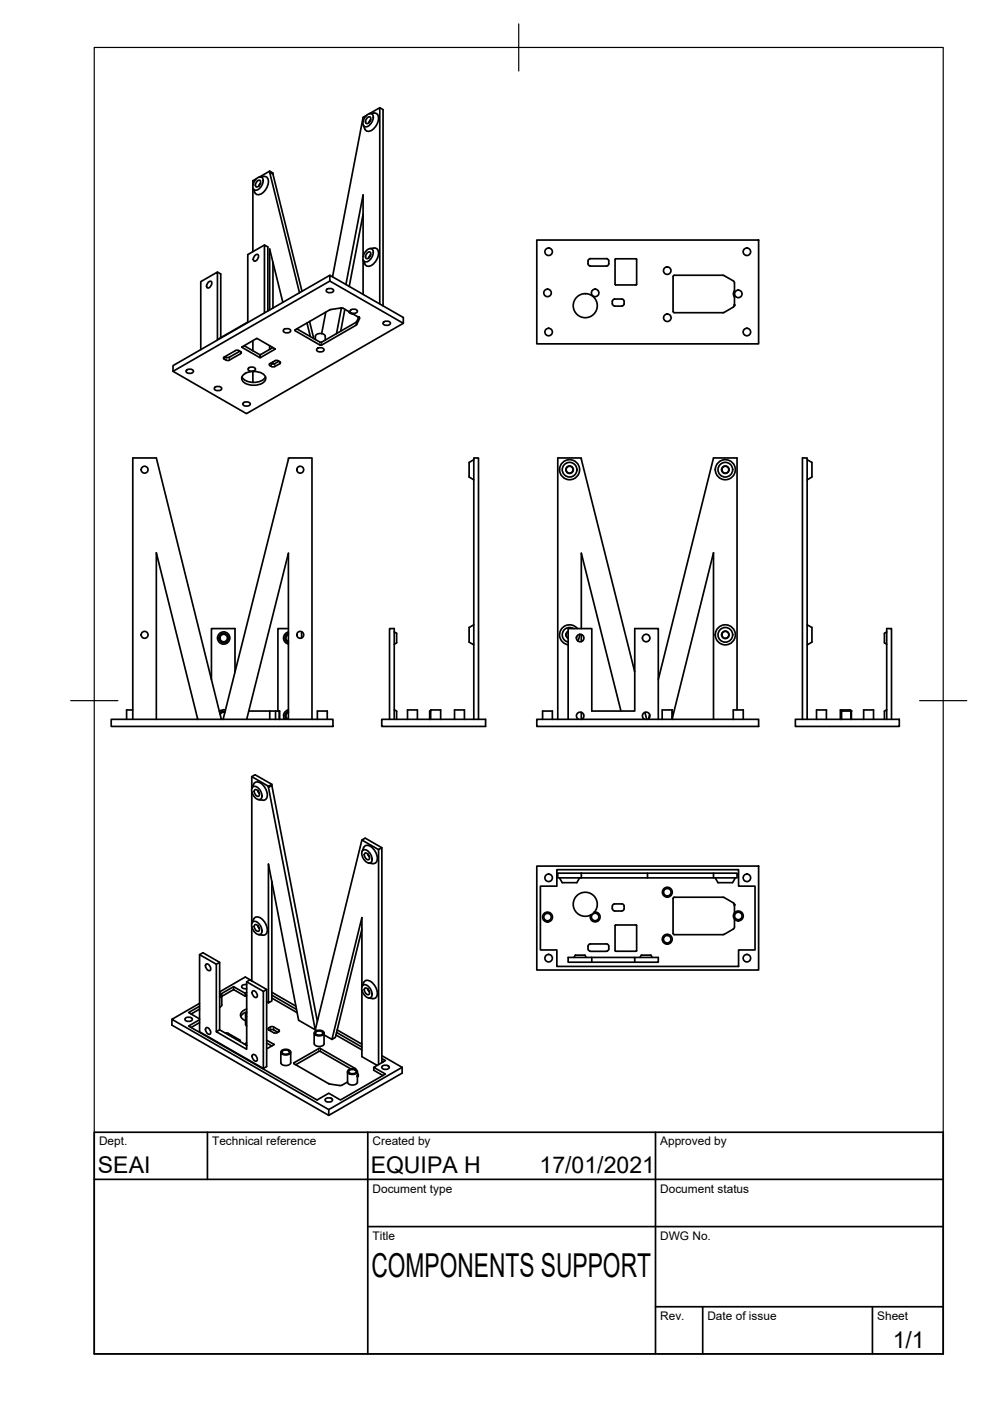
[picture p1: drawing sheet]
<svg xmlns="http://www.w3.org/2000/svg" width="210mm" height="297mm" viewBox="0 0 210 297" stroke-linecap="round" stroke-linejoin="round" font-family="sans-serif">
<!-- layer: Visible -->
<g fill="none" stroke="#000" stroke-width=".36">
<path d="M53.6 39.9v13.4M54.4 37.9a.8 .8 0 0 1 1.3 0 2.02 2.02 0 0 1-1.6 2.4 1.35 1.35 0 0 1 0-2zM54.4 37.9l-.8 .4v.9M54.5 38.5l.6-.3a.92 .92 0 0 1-.8 1.4 .8 .8 0 0 1 .2-1.1zM55.1 37.5l.8-.1a1.13 1.13 0 0 1 .9 1.8 2.53 2.53 0 0 1-2.3 2l-.5-.4-.3-.8M55.2 38.9l-.3 .5M55.2 38.8l-.3 .7M57.2 36.5l.7 .4M57.2 36.5l6.3 25.6M57.2 36.3v.2M57.2 36.3l.7 .4v.2M57.2 36.3l-2.2 1.3"/>
<path d="M57.9 36.9l6.1 24.9M77.7 24.5a.8 .8 0 0 1 1.4 0 2.02 2.02 0 0 1-1.7 2.4 1.35 1.35 0 0 1 0-2.1zM77.7 24.4l-.7 .5-6.5 33.8M77.8 25l.6-.2a.92 .92 0 0 1-.7 1.4 .8 .8 0 0 1 .1-1.2zM78.3 24.1l2.2-1.3 .7 .4v41.7M78.4 24.1l.9-.1a1.13 1.13 0 0 1 .8 1.8 2.53 2.53 0 0 1-2.3 2l-.5-.5-.3-.7M78.6 25.5l-.3 .5M78.6 25.4l-.4 .6M80.5 22.8v41.6M44.1 59.9l.7-.2a.92 .92 0 0 1-.8 1.3 .8 .8 0 0 1 .1-1.1zM46.1 57.7l.7 .4v13.5M54 54.2l.7-.2a.92 .92 0 0 1-.8 1.3 .8 .8 0 0 1 .1-1.1z"/>
<path d="M56.1 52l-3.6 2v14.3l-6.4 3.7v-14.3l-3.5 2v14.4M57.9 55.7v9.6M69.9 58.4l-33.2 19.1v1.2l15.6 9 33.2-19.2v-1.2l-15.6-8.9v1.2l-33.2 19.1M69.9 59.6l15.6 8.9M77 54.4v-13.1l-3.7 19M77 45.4l-3 15.3M77 55.1v7.3M77.7 53.1a.8 .8 0 0 1 1.4 0 2.02 2.02 0 0 1-1.7 2.4 1.35 1.35 0 0 1 0-2zM77.8 53.6l.6-.2a.92 .92 0 0 1-.7 1.4 .8 .8 0 0 1 .1-1.2zM78.4 52.7l.9-.1a1.13 1.13 0 0 1 .8 1.8 2.53 2.53 0 0 1-2.3 2l-.5-.4-.3-.8M78.6 54.1l-.3 .5M78.6 54l-.4 .6"/>
<path d="M113.8 50.9h47v22h-47zM125.2 54.8h3.4M125.2 54.8l-.3 .1a1.01 1.01 0 0 0 0 1.4h3.9a1.06 1.06 0 0 0 0-1.4l-.2-.1M130.4 55v5.3M130.4 55l.1-.1h4.4l.1 .1M135 55v5.3l-.1 .1M142.7 58.6v7.4M153.5 58.4l2 1.1M153.5 58.4h-10.5l-.3 .2M155.5 59.6l.2 .4v1.6a1.05 1.05 0 0 0 0 1.4M39.5 78.5l.7-.2a.57 .57 0 0 1 .8 .6l-.8 .3a.57 .57 0 0 1-.7-.7zM47.7 75.6l.5 .2 .4-.1"/>
<path d="M49.9 74.3l-2.4 1.4-.1 .3 .1 .1a1.02 1.02 0 0 0 1.1 .3M49.9 74.3h.7M50.6 74.3l.6 .4-.2 .3M50.8 74.5l-2.2 1.2M51 75l-2.4 1.4M51.3 79.9a3.3 3.3 0 0 0 5 0M51.3 73.5l3.9 2.3 3.1-1.8-3.8-2.2-3.2 1.8M51.6 79.5a3.5 3.5 0 0 1 4.7 .3 1.28 1.28 0 0 1-1.2 1.7 3.4 3.4 0 0 1-3.8-.9v-.8zM51.8 73.3l3.4 1.9 2.6-1.5M52.6 78.1l.8-.3a.57 .57 0 0 1 .7 .6l-.7 .3a.57 .57 0 0 1-.8-.6zM53.6 72.2v2.2M53.6 78.8v2.3"/>
<path d="M56.8 65.9v-13.5l-.7-.4v14.3M57.2 73.3v.8M57.2 77.1l-.1 .3 .1 .1a.97 .97 0 0 0 1.1 .2l1.2-.7a.97 .97 0 0 0-1.2-.5l-1.1 .6M57.4 77l.2 .1M57.6 77.1h.7M57.9 76.7v.5M59.1 76.6l-.8 .5M60 64.1l-2.8-11.3v12.9M60.1 70l.7-.3a.57 .57 0 0 1 .8 .6l-.8 .3a.57 .57 0 0 1-.7-.6zM62.9 69.7l4.9 2.8M65.1 68.5l.7 2.9M65.6 68.2l.9 3.6"/>
<path d="M66.9 72v-.7a1.21 1.21 0 0 1 2.1 0v.8M67.2 74l.7-.3a.57 .57 0 0 1 .7 .6l-.7 .3a.57 .57 0 0 1-.7-.6zM67.8 72.5h.4M69.1 66.2l-.9 4.5M69.2 61.4l.7-.2a.57 .57 0 0 1 .8 .6l-.8 .3a.57 .57 0 0 1-.7-.7zM72.4 65.3l-1 5.4M72.7 65.4l1.2 .6a.94 .94 0 0 0 1 .6l1.2 .7M72.8 65.4l-.5-.1-2.4 .4-7.4 4.3 5.3 3.1h.4M73.1 65.6l-.9 4.6M74.2 65.8l.8-.3a.57 .57 0 0 1 .7 .7l-.7 .2a.57 .57 0 0 1-.8-.6zM75.5 68.9l-7.3 4.3M76.1 67.3l-.6 1-7.3 4.2"/>
<path d="M76.1 67.3l.1 .2M76.2 67.6l-.7 1.3M81.3 68.4l.7-.3a.57 .57 0 0 1 .7 .6l-.7 .3a.57 .57 0 0 1-.7-.6zM129.9 63.6l.4-.2 1.8 .1a.83 .83 0 0 1-.3 1.4l-1.7-.1a.93 .93 0 0 1-.2-1.2zM130.4 60.3l.1 .1M130.5 60.4h4.4M142.7 66l.3 .3M155.7 63l-.1 2-2.2 1.3h-10.4M45.5 82.2l.7-.3a.57 .57 0 0 1 .8 .6l-.8 .3a.57 .57 0 0 1-.7-.6zM51.5 85.5l.8-.3a.57 .57 0 0 1 .7 .6l-.7 .3a.57 .57 0 0 1-.8-.6zM100.5 97.5l-1 .6v3l1 .6M171.1 97.5l1 .6v3l-1 .6"/>
<path d="M61.2 133.3h-2.3v17.5M61.2 134a1.3 1.3 0 0 0-1.1 1.3 1.3 1.3 0 0 0 1.1 1.2M61.2 134.3a1.01 1.01 0 0 0-.8 1 1.01 1.01 0 0 0 .8 .9M61.2 134.5a.79 .79 0 0 0-.6 .8 .79 .79 0 0 0 .6 .7M63.9 133.9v1.4M83.6 134l.5 .3v2l-.5 .3M100.5 132.5l-1 .5v3.2l1 .5M120.5 133.9a.73 .73 0 0 0-.5 .7 .73 .73 0 0 0 .5 .7M120.5 133.9a.79 .79 0 0 0-.5 .7 .79 .79 0 0 0 .5 .7M121.6 133.3a1.56 1.56 0 0 0-2.3 .7 1.56 1.56 0 0 0 1.2 2.1M122.3 135l-.1 .1M122.4 133.3a2.13 2.13 0 0 0-3.5 .2 2.13 2.13 0 0 0 1.6 3.2"/>
<path d="M122.9 134.5l-.1 .7-.3 .7M123.3 133.3v-16l8.4 33.5M123.3 134.5v1.5M171.1 132.5l1 .5v3.2l-1 .5M188 134l-.5 .3v2l.5 .3M23.6 152.5h47v1.5h-47zM28.2 150.5h-1.4v2M28.2 152.5v-55.4h4.9l13.8 55.4M33.1 152.5v-35.3l8.8 35.3M41.9 152.3v.2M46.9 152.4l.2 .1M47.3 152.5l13.9-55.4h4.9v55.4"/>
<path d="M47.7 151a.79 .79 0 0 0-1 .5M47.7 150.8a1.01 1.01 0 0 0-1.1 .4M47.8 150.5a1.3 1.3 0 0 0-1.3 .3M49.8 142.4v-9.1h-5v10.8M52.3 152.5l8.9-35.2v35.2M52.7 150.8h4.5M57.2 150.8h2.1v1.7M57.2 150.8v1.7M58.4 150.8v1.7M59.2 150.8v1.7M61.2 150.5a1.3 1.3 0 0 0-.9 2M61.2 150.8a1.01 1.01 0 0 0-.5 1.7"/>
<path d="M61.2 151a.79 .79 0 0 0-.6 .7 .79 .79 0 0 0 .5 .8M67.3 152.5v-1.7h2.1v1.7M80.9 152.5h22.1v1.5h-22.1zM82.6 152.5v-19.2h1v19.2M83.6 150.5l.5 .3v1.7M86.4 152.5v-2h2.1v2M91.3 150.8h-.2v1.7M91.3 152.5v-2h2.1v2M96.4 152.5v-2h2.1v2M100.5 152.5v-55.4h1v55.4M113.8 152.5h47v1.5h-47zM115 152.5v-1.7h2.1v1.7"/>
<path d="M120.5 152.5v-19.2h5v17.5h9.1v-17.5h5v19.2M123.3 151v1.5M123.3 152.5a.79 .79 0 0 0 .3-1.2 .79 .79 0 0 0-1.2 0 .79 .79 0 0 0 .3 1.2M134.6 142.4l-11.3-45.3h-5v55.4M136.7 151l.4 1.5M137.3 152.5a.79 .79 0 0 0 .3-1.2 .79 .79 0 0 0-1.2 0 .79 .79 0 0 0 .3 1.2M137.7 151.5l-.2 .9M139.6 144.1l11.7-47h5v53.4M140.4 152.5v-2h2.1v2M142.5 152.3l8.8-35.1v35.3M155.5 152.5v-2h2.1v2M168.6 152.5h22.1v1.5h-22.1z"/>
<path d="M170.1 152.5v-55.4h1v55.4M173.1 152.5v-2h2.1v2M180.3 150.8v-.3h-2.1v2M180.5 150.8h-2.1v1.7M180.5 152.5v-1.7v1.7M183.1 152.5v-2h2.1v2M188 150.5l-.5 .3v1.7M188 152.5v-19.2h1v19.2M53.4 164.7l3.5 2v.2M53.4 167.8v28M53.4 167.1l.4-.8a1.13 1.13 0 0 1 2 .1 2.53 2.53 0 0 1 .5 3.1l-.6 .2-.9-.1M53.6 166.9a1.34 1.34 0 0 1 1.7 1 1.19 1.19 0 0 1-.2 1.6 1.93 1.93 0 0 1-1.5-2.6z"/>
<path d="M54.1 167.4a.92 .92 0 0 1 .7 1.4 .92 .92 0 0 1-.7-1.4zM54.6 167.6l.4 .6M54.7 167.7l.3 .5M57.6 166.5v-.2l-3.5-2-.7 .4v2.5M57.6 166.3l-.7 .4M76.7 178.1l3.6 2 .7-.4-3.6-2-.7 .4-9.9 40.2-9.9-51.4 .7-.4 9.7 50M81 179.7v45.6M53.4 196.5v11.5M53.4 195.7l.4-.8a1.13 1.13 0 0 1 2 .2 2.53 2.53 0 0 1 .5 3l-.6 .2-.9-.1M53.6 195.5a1.34 1.34 0 0 1 1.7 1 1.19 1.19 0 0 1-.2 1.6 1.93 1.93 0 0 1-1.5-2.6zM54.1 196.1a.92 .92 0 0 1 .7 1.3 .92 .92 0 0 1-.7-1.3zM54.6 196.2l.4 .7"/>
<path d="M54.7 196.3l.3 .5M57.6 186.9v25.3l-.7 .4v-29.4l6.4 33.1 3.8 2.2M76.7 197l-5.6 23-.7 .4 6.3-25.9v14.8M76.8 180.5l.3-.8a1.13 1.13 0 0 1 2 .2 2.53 2.53 0 0 1 .6 3l-.7 .2-.8-.1M76.9 180.3a1.34 1.34 0 0 1 1.8 1 1.19 1.19 0 0 1-.3 1.7 1.93 1.93 0 0 1-1.5-2.7zM77.4 180.9a.92 .92 0 0 1 .8 1.4 .92 .92 0 0 1-.8-1.4zM78 181l.3 .7M78 181.1l.3 .5M80.3 180.1v45.6M113.8 183.6h47v22.1h-47zM114.6 187.9h3.5v-3.5h38.5v3.5h3.5v13.5h-3.5v3.5h-38.5v-3.5h-3.5zM118.6 186.1l.6 1h3.1l.6-1"/>
<path d="M123.3 185.1h14v1h-14M123.3 185.1h-5v1h5M123.3 185.1v1M126 193.4a1.05 1.05 0 0 1 1.2 1 1.05 1.05 0 0 1-1.2 1 1.05 1.05 0 0 1-.8-1.4M130.3 191.7h1.5M130.3 191.6l-.2 .1a.87 .87 0 0 0 .2 1.5l1.8-.1a.97 .97 0 0 0 0-1.4l-.3-.1M130.4 196.2v5.4M130.4 196.2l.1-.1 4.4 .1 .1 5.4M137.3 185.1h14v1h-14M142.7 190.5v7.4M142.7 197.9l.3 .2M142.7 190.5l.3-.3h10.4l2.2 1.3 .1 2"/>
<path d="M143 198.2h10.3M151.3 185.1h5v1h-5M151.6 186.1l.6 1h3.1l.6-1M155.7 194.9l-.1 2-2.3 1.2M36.4 216.1v1.2l33.3 19.2v-1.2l15.6-9M39.3 215.9l.7-.2a.57 .57 0 0 1 .7 .6l-.7 .3a.57 .57 0 0 1-.7-.7zM42.3 202.4l.7-.4 3.6 2v14.3M42.3 212.7l-5.9 3.4 33.3 19.2M42.3 216.2l-2.3 1.3 27.2 15.7 2.5-1.4 2.5 1.4 9.5-5.5-2.5-1.4 2.5-1.4-.7-.5M42.3 213.3l-2.3 1.4 2.3 1.3M42.3 214l-1.8 1M42.3 216.8l-1.8 1.1"/>
<path d="M43.7 217.9a.92 .92 0 0 1 .8 1.4 .92 .92 0 0 1-.8-1.4zM43.7 204.4a.92 .92 0 0 1 .8 1.4 .92 .92 0 0 1-.8-1.4zM46.6 204l-.7 .4M46.6 210.7l.2 .4-.2 .2M46.6 210.5a.5 .5 0 0 1 .4 .5 .5 .5 0 0 1-.4 .5M47 211v2.1l-.4 .5M47.8 219l.6 .1M48.4 219.1l2.4 1.4 .1 .3M49.5 209.2v.6M52 210.6v.6M52.1 215.1v2.1l.2 .3M52.3 213.9l-.4 .2a1.18 1.18 0 0 0-.9 1.2 1.18 1.18 0 0 0 1.1 1.1"/>
<path d="M52.3 214.6a1.87 1.87 0 0 0-1.3 .9M52.3 208.8a.78 .78 0 0 0-1.1 .5 .96 .96 0 0 0 1.1 .3M52.3 214.8l-.2 .3 .2 .4M52.3 211.1l-.3 .1-2.5-1.4-2.5 1.5M52.3 210.4l-.3 .2-2.5-1.4-2.6 1.5M52.3 208.2l3.5 2M53.4 207.9l-1.4-.8-5.4 3.2M53.6 210.1a.92 .92 0 0 1 .8 1.4 .92 .92 0 0 1-.8-1.4zM56.5 209.8l-.7 .4v16.3l-13.5-7.7v-16.4l3.6 2v14.3M56.5 212.4l.4 .2M57.3 217.7l-.5 .4 .2 .2M57.3 218.4h-.2"/>
<path d="M57.3 217.7h.7l1.1 .7M57.3 218.3h.7M57.6 211.6l5.4 3.1M57.6 210.4l5.1 2.9M57.6 211l5.3 3M58 218.4l.9 .5M59.1 218.3l.1 .2a.92 .92 0 0 1-1.2 .5l-1-.6M66.6 219v2.3a1.21 1.21 0 0 0 2.1 0M66.7 218.8a1.3 1.3 0 0 1 2 .2 1.21 1.21 0 0 1-2.1 0zM66.9 218.9l.8-.3a.57 .57 0 0 1 .7 .6l-.7 .3a.57 .57 0 0 1-.8-.6zM67.2 215.9l.2 .1M68.7 219.4l1.7 1"/>
<path d="M68.7 219v2.3M71.2 219.4l5.5 3.2M71.4 218.9l5.3 3.1M71.5 218.4l5.2 3M76.7 209.9v14.1l3.2 1.9M76.8 209.2l.3-.9a1.13 1.13 0 0 1 2 .2 2.53 2.53 0 0 1 .6 3l-.7 .2-.8-.1M76.9 208.9a1.34 1.34 0 0 1 1.8 1 1.19 1.19 0 0 1-.3 1.7 1.93 1.93 0 0 1-1.5-2.7zM77.4 209.5a.92 .92 0 0 1 .8 1.4 .92 .92 0 0 1-.8-1.4zM78 209.7l.3 .6M78 209.7l.3 .5M120.5 203h5v1h-5zM121.7 203l.3-.5h2l.3 .5"/>
<path d="M125.2 200.1h3.4M125.2 200.1l-.3 .1a.99 .99 0 0 0 0 1.4h3.9a1.04 1.04 0 0 0 0-1.4l-.2-.1M125.5 203h9.1v1M125.5 204h9.1M130.4 201.5l.1 .2h4.4l.1-.2M134.6 203h5v1h-5M135.7 203l.3-.5h2l.3 .5M52.3 221.6l-5.7-3.3-.7 .4 6.4 3.8v-14.3l.7-.5 3.5 2.1v16.3l-.7 .4M52.3 221.1l-.5 .3M53.6 223.6a.92 .92 0 0 1 .8 1.4 .92 .92 0 0 1-.8-1.4zM56.5 220.5l1.6 .9M56.5 221.2l1.1 .6"/>
<path d="M58.1 221.5l-1.6 .9M58.1 221.4v.1M59.5 223.1v2.2a1.21 1.21 0 0 0 2.1 0v-2.2M59.6 222.8a1.3 1.3 0 0 1 2 .3 1.21 1.21 0 0 1-2.1 0zM59.9 222.9l.7-.3a.57 .57 0 0 1 .7 .6l-.7 .3a.57 .57 0 0 1-.7-.6zM67.6 222.3l-5.3 3.1 7.6 4.4M67.6 222.9l-4.9 2.8M67.6 222.9h.4M67.6 222.3h.4l7.4 4.3v.2M67.9 222.9l6.5 3.7M69 233l.7-.2a.57 .57 0 0 1 .7 .6l-.7 .3a.57 .57 0 0 1-.7-.7zM69.9 229.8l2.1 .3h.5"/>
<path d="M73.7 227.2v2.2a1.21 1.21 0 0 0 2.1 0v-2.2M73.7 229.4l-1.2 .7M73.8 227a1.3 1.3 0 0 1 2 .2 1.21 1.21 0 0 1-2.1 0zM74 227l.7-.3a.57 .57 0 0 1 .8 .7l-.8 .3a.57 .57 0 0 1-.7-.7zM75.8 227.5l.2 .5-.2 .1M79.2 226.3v.6l2 1.1M81 225.1l.2 .1M81 223.8l4.3 2.5M81 226.1l.7-.3a.57 .57 0 0 1 .8 .7l-.8 .2a.57 .57 0 0 1-.7-.6zM85.3 226.3v1.2l-15.6 9"/>
<circle cx="116.3" cy="53.4" r=".79"/>
<circle cx="141.5" cy="57.4" r=".79"/>
<circle cx="158.4" cy="53.4" r=".79"/>
<circle cx="116.1" cy="62.1" r=".79"/>
<circle cx="116.3" cy="70.4" r=".79"/>
<circle cx="124.1" cy="64.8" r="2.55"/>
<circle cx="126.2" cy="62.1" r=".79"/>
<circle cx="141.5" cy="67.4" r=".79"/>
<circle cx="156.5" cy="62.3" r=".79"/>
<circle cx="158.4" cy="70.4" r=".79"/>
<circle cx="30.7" cy="99.6" r=".73"/>
<circle cx="63.7" cy="99.6" r=".73"/>
<circle cx="120.8" cy="99.6" r="1.56"/>
<circle cx="120.8" cy="99.6" r=".73"/>
<circle cx="120.8" cy="99.6" r=".79"/>
<circle cx="120.8" cy="99.6" r="2.13"/>
<circle cx="153.8" cy="99.6" r="1.56"/>
<circle cx="153.8" cy="99.6" r=".73"/>
<circle cx="153.8" cy="99.6" r=".79"/>
<circle cx="153.8" cy="99.6" r="2.13"/>
<circle cx="30.7" cy="134.6" r=".73"/>
<circle cx="47.4" cy="135.3" r=".79"/>
<circle cx="47.4" cy="135.3" r="1.01"/>
<circle cx="47.4" cy="135.3" r="1.3"/>
<circle cx="63.7" cy="134.6" r=".73"/>
<circle cx="123" cy="135.3" r=".79"/>
<circle cx="137" cy="135.3" r=".79"/>
<circle cx="153.8" cy="134.6" r="1.56"/>
<circle cx="153.8" cy="134.6" r=".73"/>
<circle cx="153.8" cy="134.6" r=".79"/>
<circle cx="153.8" cy="134.6" r="2.13"/>
<circle cx="116.1" cy="194.4" r=".79"/>
<circle cx="116.1" cy="194.4" r="1.05"/>
<circle cx="116.3" cy="186.1" r=".79"/>
<circle cx="124.1" cy="191.7" r="2.55"/>
<circle cx="126.2" cy="194.4" r=".79"/>
<circle cx="141.5" cy="199.1" r=".79"/>
<circle cx="141.5" cy="199.1" r="1.05"/>
<circle cx="141.5" cy="189.2" r=".79"/>
<circle cx="141.5" cy="189.2" r="1.05"/>
<circle cx="156.5" cy="194.2" r=".79"/>
<circle cx="156.5" cy="194.2" r="1.05"/>
<circle cx="158.4" cy="186.1" r=".79"/>
<circle cx="116.3" cy="203.2" r=".79"/>
<circle cx="158.4" cy="203.2" r=".79"/>
</g>
<g fill="#000" stroke="#000" stroke-width=".21">
<circle cx="76.1" cy="67.3" r=".17"/>
<circle cx="155.7" cy="64.7" r=".17"/>
<circle cx="178.4" cy="150.8" r=".17"/>
<circle cx="180.5" cy="150.8" r=".17"/>
<circle cx="155.7" cy="191.8" r=".17"/>
<circle cx="75.8" cy="228.2" r=".17"/>
</g>
<!-- layer: Visible Narrow -->
<g fill="none" stroke="#000" stroke-width=".21">
<path d="M47.5 75.7v.4M47.9 75.7v.7M48.6 75.7v.7M51 74.6v.4M51.3 73.6h.1M55.1 75.2v.6M55.2 75.2v.6M57.2 77.1v.4M57.6 77.1v.6M58.3 77.1v.6M58.3 73.9v.1M59.3 76.7v.4"/>
<path d="M62.6 69.9v.2M67.8 72.5v.7M68.2 72.5v.7M75.5 68.3v.6M75.6 68.2v.6M76.2 67.4v.2M48.4 219.1v.3M57 217.9v.5M57.3 217.7v.7M58 217.7v.7M59.1 218.4v.4M50.8 220.5v.3"/>
<path d="M58.1 221.4v.1M62.3 225.3v.2M67.6 222.3v.6M67.9 222.3v.6M75.2 226.5v.2M75.4 226.7h.1M76 227.9v.1"/>
</g>
<!-- layer: Border -->
<path d="M20 10.1h180v276.9h-180zM110 5.1v10M15 148.6h10M195 148.6h10" fill="none" stroke="#000" stroke-width=".25"/>
<!-- layer: TitleBlock -->
<path d="M20 240.1h180v46.9h-180zM20 250h180M44 240.1v9.9M78 240.1v46.9M139 240.1v46.9M78 260.1h122M139 277.1h61M149 277.1v9.9M185 277.1v9.9" fill="none" stroke="#000" stroke-width=".36"/>
<text font-size="7" x="78.7" y="270.6">COMPONENTS SUPPORT</text>
<g font-size="4.9">
<text x="20.8" y="248.6">SEAI</text>
<text x="78.6" y="248.6">EQUIPA H</text>
<text x="114.4" y="248.6">17/01/2021</text>
<text x="189.3" y="285.8">1/1</text>
</g>
<g font-size="2.5">
<text x="21" y="242.9">Dept.</text>
<text x="45" y="242.9">Technical reference</text>
<text x="79" y="242.9">Created by</text>
<text x="140" y="242.9">Approved by</text>
<text x="79" y="252.8">Document type</text>
<text x="140" y="252.8">Document status</text>
<text x="79" y="262.9">Title</text>
<text x="140" y="262.9">DWG No.</text>
<text x="140" y="279.9">Rev.</text>
<text x="150" y="279.9">Date of issue</text>
<text x="186" y="279.9">Sheet</text>
</g>
</svg>
